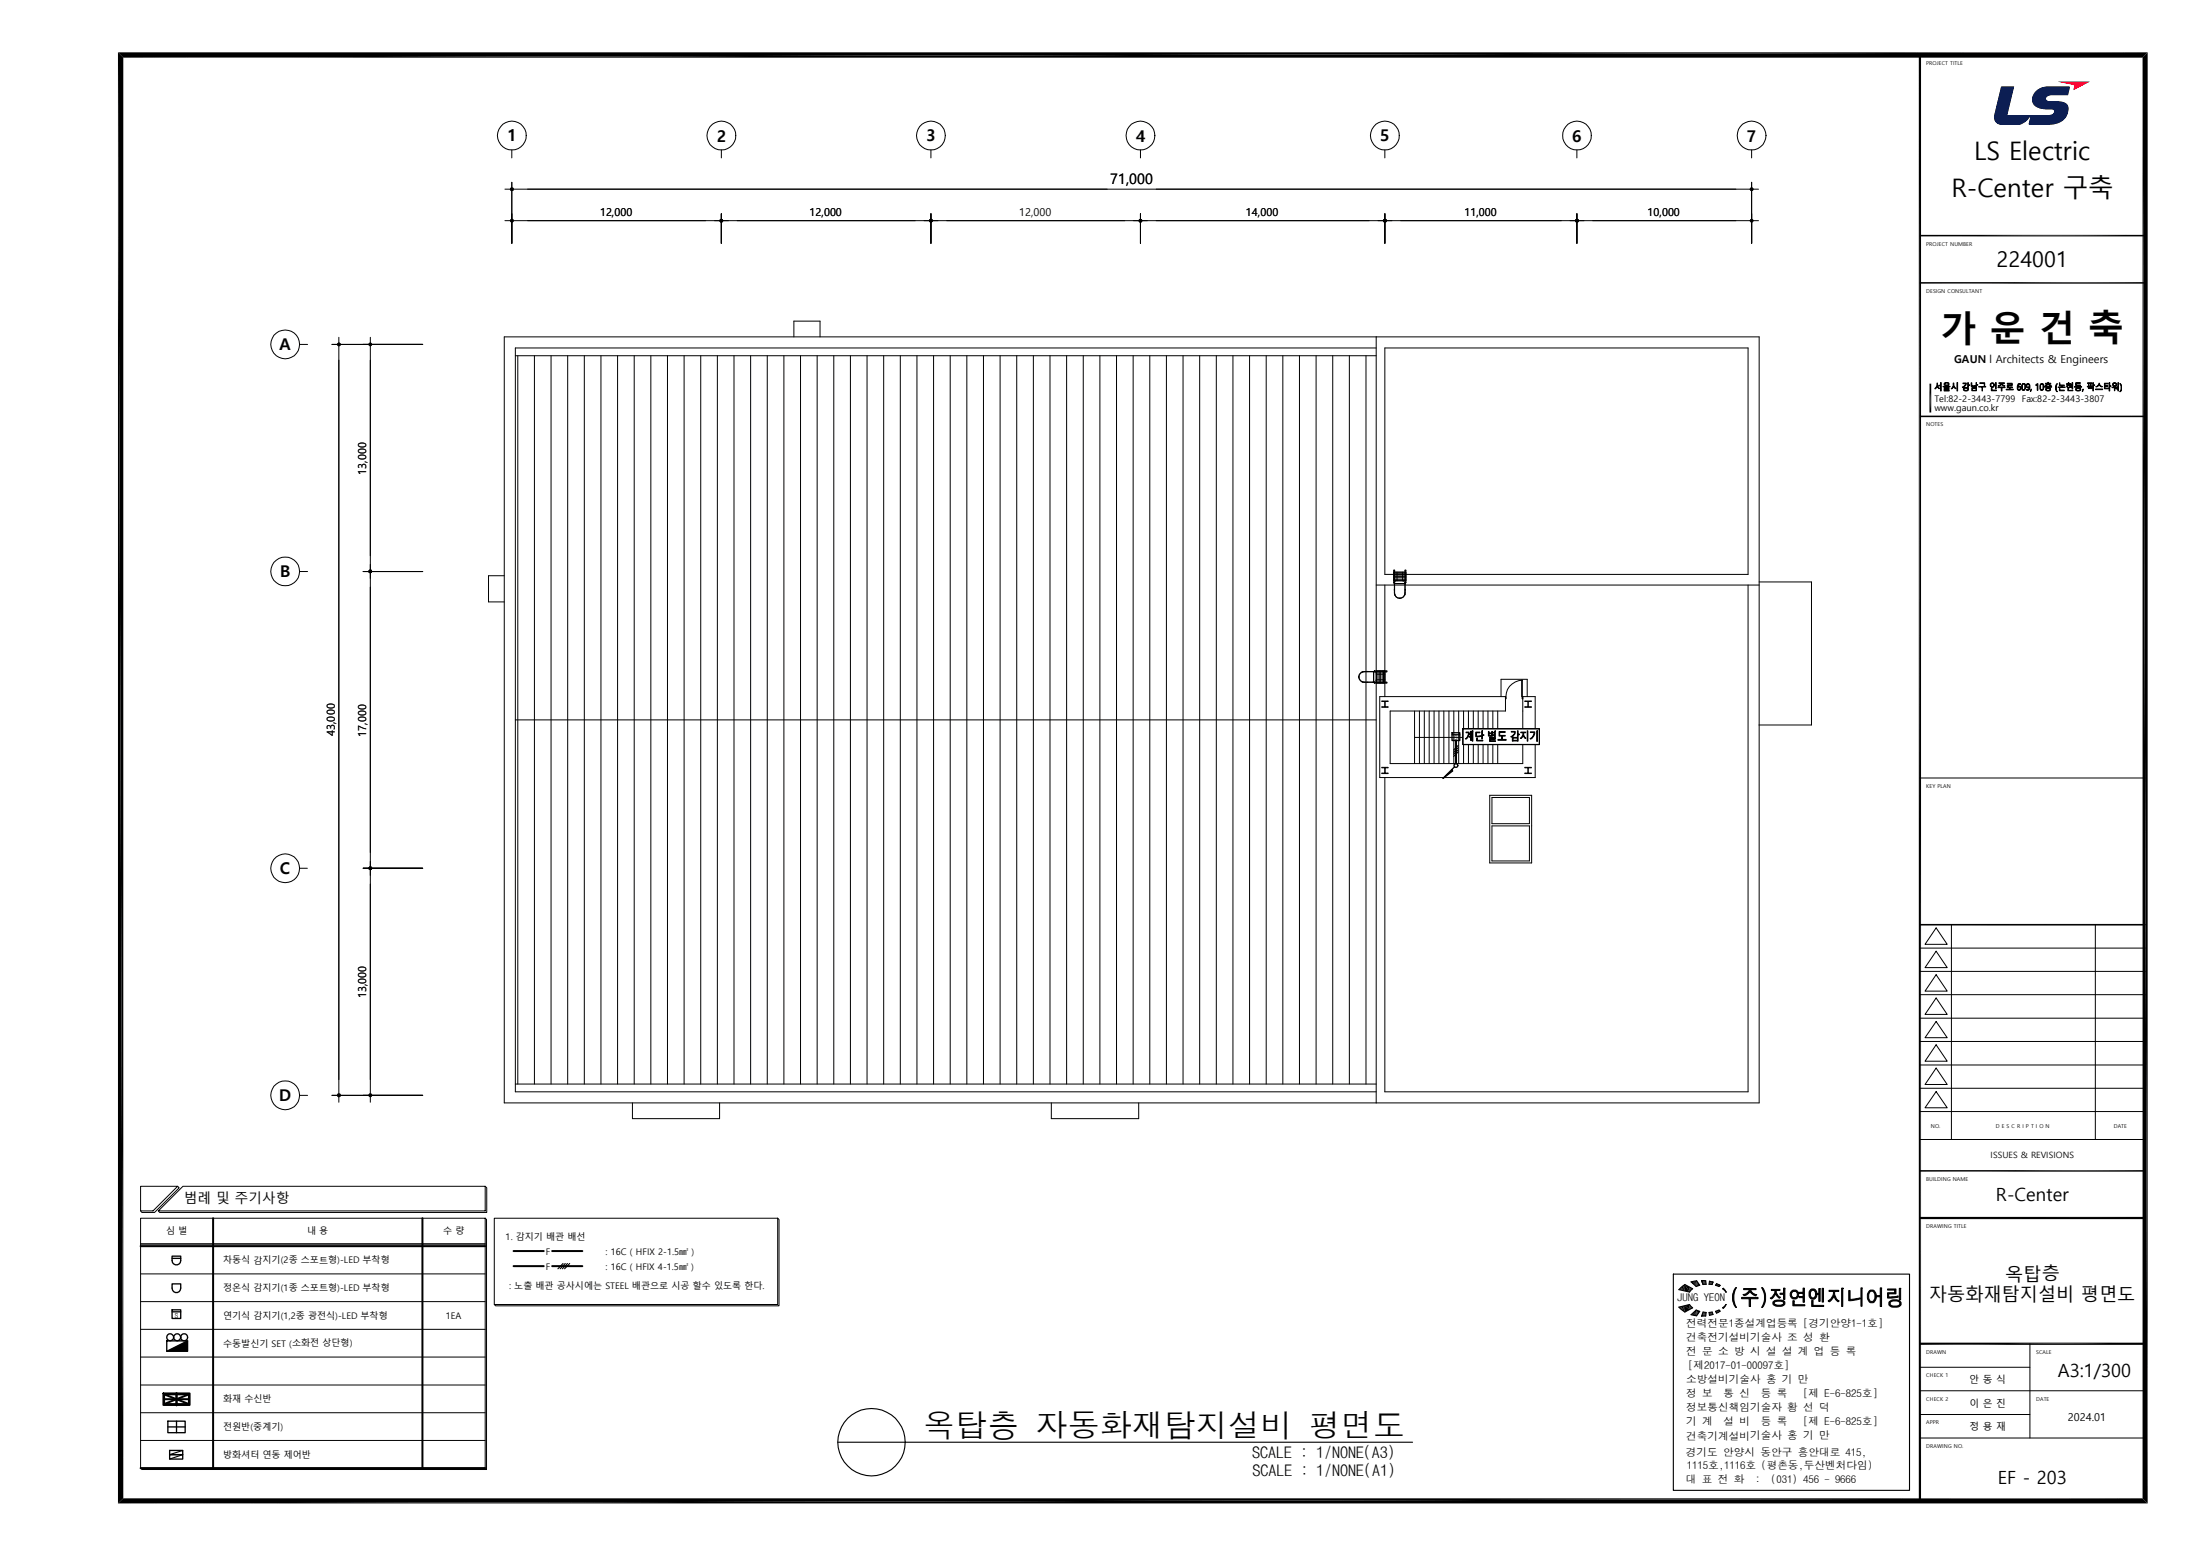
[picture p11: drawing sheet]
<svg xmlns="http://www.w3.org/2000/svg" width="420mm" height="297mm" viewBox="0 0 420 297" stroke-linecap="round" stroke-linejoin="round" font-family="sans-serif">
<path d="M22.5 10h387.5l-386.5 1zM23.5 11l386.5-1-1 1zM410 10v277l-1-276zM409 11l1 276-1-1zM22.5 10l1 276-1 1zM22.5 10l1 1v275zM22.5 287l386.5-1 1 1zM22.5 287l1-1h385.5z" fill="#000"/>
<g fill="none" stroke="#000" stroke-width=".19">
<path d="M366.5 148.5h43M366.5 176.5h43M369.6 177.1l2.1 3.2h-4.2zM372.5 176.5v41M400 176.5v41M366.5 189.9h43M366.5 194.4h43M366.5 198.8h43M366.5 185.4h43M366.5 181h43M369.6 195l2.1 3.1h-4.2zM369.6 199.4l2.1 3.2h-4.2z"/>
<path d="M369.6 190.5l2.1 3.1h-4.2zM369.6 186.1l2.1 3.1h-4.2zM369.6 181.6l2.1 3.1h-4.2zM366.5 203.3h43M366.5 207.7h43M366.5 217.5h43M366.5 212.2h43M369.6 203.9l2.1 3.1h-4.2zM369.6 208.4l2.1 3.1h-4.2zM366.5 232.5h43M387.5 256.5v18M366.5 261h21"/>
<path d="M366.5 270h21M366.5 265.5h43M366.5 274.5h43"/>
</g>
<path d="M368.5 73.2v5.5M366.5 232.5h43" fill="none" stroke="#000" stroke-width=".34"/>
<path d="M366.5 10.5v276M366.5 232.5h43M366.5 256.5h43" fill="none" stroke="#000" stroke-width=".42"/>
<path d="M366.5 45h43M366.5 54h43M366.5 79.5h43M366.5 176.5h43M366.5 223.5h43" fill="none" stroke="#000" stroke-width=".3"/>
<g fill="#000" stroke="#000" stroke-width=".19">
<path d="M378 73.1h.9v.7l.2 .1h-.6v.7l-.1-.7-.7-.1h1.1v-.6h-.8zM383.2 73.2h.9v.4h-.8v.3h.9v.1h-.5v.3h.6v.1h-1.3v-.1h.6v-.3h-.4v-.5h.8v-.2h-.8zM387.7 74.3l-.1 .4zM388.7 73.4l.3-.2v1.3h-.1v-1.1l-.2 .2zM392.7 73.2l-.1 .5 .1 1.1a1.27 1.27 0 0 1 0-1.6zM397.6 74.3l-.1 .4zM404.7 73.2a1.04 1.04 0 0 1 .1 1.6h-.1l.2-.5v-.6z"/>
<path d="M370.5 73h.1v1.6h-.1v-.9h-.4v-.2h.4zM369.8 73.1l.2 .8 .3 .2-.2 .1-.3-.5-.4 .6v-.1l.4-.7z"/>
<path d="M370.9 73.7h1.4l-.6 .1v.2h.4v.4h-.8v.1h.8v.1h-1v-.3h.9v-.2h-.9v-.1h.5v-.2zM371.2 73.2l.1-.1a.45 .45 0 0 1 .5-.1 .45 .45 0 0 1 .3 .4l-.2 .2a.49 .49 0 0 1-.8-.4zM371.3 73.2a.38 .38 0 0 0 .3 .3 .38 .38 0 0 0 .4-.3l-.3-.1z"/>
<path d="M372.9 73.1h.1v.4l.3 .7-.3-.5-.3 .5h-.2l.4-.5zM373.6 73h.1v1.6h-.1z"/>
<path d="M374.9 74.1a.46 .46 0 0 1 .6-.1 .46 .46 0 0 1 .3 .5 .48 .48 0 0 1-.6 .2 .48 .48 0 0 1-.3-.6zM375 74.2a.28 .28 0 0 0 .1 .3 .28 .28 0 0 0 .3 0h.1a.29 .29 0 0 0 .1-.4 .29 .29 0 0 0-.5 0zM374.7 73.1h.7v.2l-.7 .7-.1-.1 .4-.3 .2-.4h-.5zM375.7 73l.1 .4h.2v.2h-.2v.4z"/>
<path d="M376.4 74h.9v.6h-.9zM376.6 74.1v.4h.6v-.4zM376.3 73.1h.1v.6h.7h-.8zM377.2 73l.1 .4h.3v.1h-.3v.4z"/>
<path d="M380 73.3a.4 .4 0 0 1 .4-.2 .4 .4 0 0 1 .3 .3h.3v-.4h.1v1.2h-.1v-.6h-.3a.42 .42 0 0 1-.5 .3 .42 .42 0 0 1-.2-.6zM380.1 73.5a.29 .29 0 0 0 .5 0 .29 .29 0 0 0-.5 0zM380.2 74h.1v.5h.8v.1h-.9z"/>
<path d="M381.6 73.1h1.1v.1h-.5v.2l.5 .2v.1l-.4-.2a.37 .37 0 0 0-.6 .2l-.2-.1 .2-.1 .4-.3h-.5zM381.4 73.9h1.4v.1h-.6v.6h-.1v-.6h-.7z"/>
<path d="M385.3 73.3l.4-.1v.2a.35 .35 0 0 0-.4 0 .35 .35 0 0 0-.1 .5 .37 .37 0 0 1 .6 0 .37 .37 0 0 1-.1 .6 .39 .39 0 0 1-.5-.1 .39 .39 0 0 1-.1-.4zM385.3 73.9a.27 .27 0 0 0 0 .4 .27 .27 0 0 0 .4 0 .27 .27 0 0 0-.1-.4z"/>
<path d="M386.1 73.3l.4-.1 .2 .7a.39 .39 0 0 1-.1 .5 .39 .39 0 0 1-.6-.1v-.8zM386.1 73.3v1.1h.4v-.9v-.2z"/>
<path d="M386.9 73.3a.4 .4 0 0 1 .5 0 .4 .4 0 0 1 .1 .5 .49 .49 0 0 1 0 .6 .49 .49 0 0 1-.6 .1v-.2a.36 .36 0 0 0 .4 0 .36 .36 0 0 0 .1-.4 .38 .38 0 0 1-.6 0 .38 .38 0 0 1 .1-.6zM386.9 73.6a.3 .3 0 0 0 .6 0 .3 .3 0 0 0-.6 0z"/>
<path d="M389.6 73.3l.4-.1 .1 .7a.41 .41 0 0 1-.3 .6 .41 .41 0 0 1-.4-.6zM389.6 73.3v.9v.2h.3l.1-.9-.1-.2z"/>
<path d="M390.5 74.2l.2-.2a.47 .47 0 0 1 .8 .4 .5 .5 0 0 1-.6 .3 .5 .5 0 0 1-.4-.5zM390.7 74.2a.34 .34 0 0 0 .3 .3 .34 .34 0 0 0 .3-.3zM390.5 73.2h.4v-.2l.1 .2h.5v.1h-.4l.5 .2-.1 .2-.2-.1a.35 .35 0 0 0-.3-.2 .35 .35 0 0 0-.3 .2l-.3 .1v-.2l.5-.2h-.4zM390.3 73.8h1.4v.1h-1.4z"/>
<path d="M393.1 73.1l.1 .4h.9v.1h-.4v.3l.6 .1h-1.4l.6-.1v-.3h-.4zM393.1 74.1l.1 .4h.9v.1h-1z"/>
<path d="M394.6 73.7a.34 .34 0 0 1 .6 0 .34 .34 0 0 1-.6 0zM394.7 73.8a.25 .25 0 0 0 .5 0 .25 .25 0 0 0-.5 0zM395.6 73h.1v1.3h-.1v-.3h-.2v-.2h.2v-.2h-.2v-.1h.2zM394.8 74.2h.1v.3l.8 .1h-.9zM394.5 73.2h.3v-.2h.2v.2h.4v.2h-.9z"/>
<path d="M396.3 74.2l.1-.1a.46 .46 0 0 1 .5-.1 .46 .46 0 0 1 .3 .5h-.1a.47 .47 0 0 1-.6 .2 .47 .47 0 0 1-.2-.5zM396.4 74.2a.36 .36 0 0 0 .3 .3 .36 .36 0 0 0 .4-.2l-.3-.2zM396.2 73.1h1l-.8 .1v.3h.8l-.4 .1v.2h.6v.1h-1.4v-.1h.7v-.2h-.5z"/>
<path d="M398.7 73.3l.1 .4h.3v-.4h.1v.4h.2v.1l-.9 .1v-.2h.2zM398.7 74h.9v.6l-.1-.4h-.8zM399.5 73l.1 .4h.3v.2h-.3v.4zM398.5 73.1h.8v.1h-.8z"/>
<path d="M400.7 73.2h.1l.3 .5 .3 .1-.1 .1-.6-.5-.3 .4h-.3l.5-.4zM400.1 74.3h1.3v.1h-1.3z"/>
<path d="M401.7 73.2h.7v.1h-.6v.3h.6v.1h-.6v.4l.7 .1h-.8zM402.6 73h.2v.7h.2h-.2v.9h-.2z"/>
<path d="M403.3 73.4a.4 .4 0 0 1 .8 0 .4 .4 0 0 1-.8 0zM403.4 73.4a.26 .26 0 0 0 .5 0 .26 .26 0 0 0-.5 0zM404.3 73l.1 1.6-.1-.3h-.4v-.2h.4zM403.2 73.9h1v.1h-.5l-.1 .6v-.6z"/>
</g>
<path d="M382.1 16.5h2.4l-1.3 5.5h7.7a.85 .85 0 0 0 .9-.1 .85 .85 0 0 0 .3-.9l-.5-.1a3.6 3.6 0 0 1-3.4-1 2.5 2.5 0 0 1 2.5-3.4h4.2a.28 .28 0 0 1 .3 .2 .28 .28 0 0 1-.1 .3l-.3 1.2h-3.1a.97 .97 0 0 0-1.1 .6l.1 .3 .4 .2h1.6a2.1 2.1 0 0 1 2.1 .9 3.1 3.1 0 0 1-3.5 3.6h-3.9l-.1-.3 .3-1.4a3.3 3.3 0 0 1-2.3 1.7h-3.1a1.44 1.44 0 0 1-1.5-1.9z" fill="#037"/>
<path d="M392.9 15.6h6l-3.1 1.6 .2-.6-.1-.3z" fill="#e5003e"/>
<path d="M382 16.6l2.1-.1a.24 .24 0 0 1 .4 0 .24 .24 0 0 1-.1 .3l-1.2 4.9a.21 .21 0 0 0 .1 .3 .21 .21 0 0 0 .3 0l7.8-.1a.54 .54 0 0 0 .7-.4 .54 .54 0 0 0-.6-.6l-1.9-.2-1.2-.5-.5-.9v-.6l.4-.9 1-.9 1-.3 4.4-.1a.36 .36 0 0 1 .4 .2 .36 .36 0 0 1 0 .4l-.3 .8a.4 .4 0 0 1-.6 .3h-2.7l-.6 .1a.54 .54 0 0 0-.3 .7 .54 .54 0 0 0 .7 .3l2.3 .1 .8 .3 .3 .3 .2 .5-.1 .8-.5 1.3-.8 .6-1.2 .5-1.1 .1h-3.5a.34 .34 0 0 1-.4-.1 .34 .34 0 0 1 .1-.5l.2-1.1-.4 .7-.6 .5-1.2 .5h-3.4l-.7-.2-.4-.4-.2-.4v-.9z" fill="#0a1e5a"/>
<path d="M392.9 15.6h6l-3.1 1.6 .1-.5a.31 .31 0 0 0 .1-.4 .31 .31 0 0 0-.4-.1z" fill="#fa002d"/>
<g fill="none" stroke="#000" stroke-width=".19">
<path d="M96.4 36.1h239.3M97.7 28.6v1.5M97.7 34.8v11.6M137.7 28.6v1.5M177.7 28.6v1.5M217.7 28.6v1.5M264.4 28.6v1.5M301 28.6v1.5M334.4 28.6v1.5M334.4 34.8v11.6M96.4 42.1h239.3M137.7 40.8v5.6"/>
<path d="M177.7 40.8v5.6M217.7 40.8v5.6M264.4 40.8v5.6M301 40.8v5.6M57.2 65.7h1.5M63.4 65.7h17.3M64.7 64.4v146M70.7 64.4v146M96.3 64.3h239.5v146.2h-239.5zM98.4 67.9h164.3M98.8 67.9v139M102 67.9v139"/>
<path d="M105.2 67.9v139M108.4 67.9v139M111.5 67.9v139M114.7 67.9v139M117.9 67.9v139M121.1 67.9v139M124.2 67.9v139M127.4 67.9v139M130.6 67.9v139M133.8 67.9v139M136.9 67.9v139M140.1 67.9v139"/>
<path d="M143.3 67.9v139M146.5 67.9v139M149.6 67.9v139M151.6 64.3v-3h4.9v3M152.8 67.9v139M156 67.9v139M159.2 67.9v139M162.3 67.9v139M165.5 67.9v139M168.7 67.9v139M171.9 67.9v139M175 67.9v139"/>
<path d="M178.2 67.9v139M181.4 67.9v139M184.6 67.9v139M187.7 67.9v139M190.9 67.9v139M194.1 67.9v139M197.3 67.9v139M200.4 67.9v139M203.6 67.9v139M206.8 67.9v139M210 67.9v139M213.1 67.9v139"/>
<path d="M216.3 67.9v139M219.5 67.9v139M222.7 67.9v139M225.8 67.9v139M229 67.9v139M232.2 67.9v139M235.4 67.9v139M238.5 67.9v139M241.7 67.9v139M244.9 67.9v139M248.1 67.9v139M251.2 67.9v139"/>
<path d="M254.4 67.9v139M257.6 67.9v139M260.8 67.9v139M262.7 64.3v146.2M262.7 66.4h-164.3v142h164.3M264.4 66.4h69.3v43.2h-69.3zM57.2 109.1h1.5M69.3 109.1h11.4M96.3 109.9h-3v5h3M262.7 111.7h73.1M264.4 111.7v21.3M266 111.2h.2v.3v-.2z"/>
<path d="M266.1 109.2h2.3v1.7h-2.3zM266.1 108.8h.1v2.4h-.1zM266.1 110.8h2.3M266.1 110.6h2.3M266.1 110.3h2.3M266.1 110h2.3M266.1 109.8h2.3M266.1 109.5h2.3M266.1 109.2h2.3M266.2 113.2a1.02 1.02 0 0 0 1 1 1.02 1.02 0 0 0 1-1M266.2 111.3v1.9M266.2 111.3h.1"/>
<path d="M266.2 113.2a1 1 0 0 0 1 1 1 1 0 0 0 1-1M266.2 113.4l.1 .1M266.2 111.4h2M266.2 110.9h.2M266.7 109.2v1.7M267.2 114.2h.1M267.8 109.2v1.7M267.8 110.9h.2M268.2 111.2h.2l-.1 .1v.2zM268.2 111.2h.2v-2.4h-.2v4.4M268.2 113.4v.1M268.2 112.5v.1"/>
<path d="M268.3 108.8v2.4M333.7 111.7v96.7h-69.3v-60M335.8 111.1h10v27.3h-10M98.4 137.4h164.3M259.4 129.2v.1M260.1 130.1l.1 .1M260.2 128.2h-.1M260.2 130.2h.1M260.4 130.2h4.4v.2h-2.4v-.2M261 130.2h.1M261 128.1v.1M261.1 128.1v.1"/>
<path d="M262 128.2h.4v-.2v.2zM262 130.2h.4v.2v-.1zM262.2 128.2v2M262.3 128.2v2M262.3 128.2h-1.9a1.02 1.02 0 0 0-1 1 1.02 1.02 0 0 0 1 1M262.3 130.2h.1M262.4 128.2v-.1h2.4v.1h-4.4a1 1 0 0 0-1 1 1 1 0 0 0 1 1M262.4 130.3h2.4M262.7 128.1h1.7v2.3h-1.7zM262.7 129.8h1.7M262.7 128.7h1.7M262.8 128.1v2.3"/>
<path d="M263.1 128.1v2.3M263.3 128.1v2.3M263.4 133h24v2.7h-22v10.1h25.3v-12.8h2.4v15.4h-29.7zM263.6 128.1v2.3M263.8 133.8h1.2l-.6 .1v1l.6 .1h-1.2l.6-.1v-1zM263.9 128.1v2.3M264.1 128.1v2.3M270 135.7v10.1M271 135.7v10.1M271.9 135.7v10.1M272.8 135.7v10.1M273.8 135.7v10.1"/>
<path d="M274.7 135.7v10.1M275.6 135.7v10.1M276.6 135.7v10.1M277.5 135.7v10.1M278.5 135.7v10.1M279.4 135.7v10.1M280.3 135.7v10.1M281.3 135.7v10.1M282.2 135.7v10.1M283.1 135.7v10.1M284.1 135.7v10.1M285 135.7v10.1"/>
<path d="M285.9 135.7v10.1M286.6 133v-3.3h4.9v3.3M287.4 133l.1 .4h-.1zM290.5 129.8h.1v3.2h-.1zM290.6 133l.1 .4h-.1zM290.6 129.8a3.2 3.2 0 0 0-3.1 3.2M291.1 134.9l1.2 .1zM291.1 133.8l1.2 .1zM291.7 133.9v1M263.8 146.5h1.2l-.6 .1v1l.6 .1h-1.2l.6-.2v-.9zM270 140.8h15.9M284.4 151.8h8v12.9h-8z"/>
<path d="M284.8 152.2h7.2v5h-7.2zM284.8 157.6h7.2v6.7h-7.2zM291.1 147.6l1.2 .1zM291.1 146.5l1.2 .1zM291.7 146.6v.9M57.2 165.7h1.5M69.3 165.7h11.4M57.2 209.1h1.5M63.4 209.1h17.3M98.4 206.9h164.3M120.7 210.5v3h16.7v-3M200.7 210.5v3h16.7v-3"/>
<path d="M26.8 232.5h65.8v47.7h-65.8zM26.8 226.4h7.1l-4.7 4.7h-2.4zM26.8 237.4h65.8M26.8 237.9h65.8M30.2 231.1l4.7-4.7h57.7v4.7zM33.9 226.4l.3 .3-4.7 4.7h-2.4l-.3-.3M92.6 226.4l.3 .3v4.7h-62.4l-.3-.3M92.6 232.5l.3 .3v47.7h-65.8l-.3-.3h65.8M94.4 232.5h54.1v16.5h-54.1zM148.5 232.5l.2 .3v16.5h-54.1l-.2-.3M26.8 259h65.8M26.8 253.7h65.8"/>
<path d="M26.8 248.5h65.8M26.8 243.2h65.8M323.1 244.6v.3M324.8 244.4l.3 .8M26.8 264.4h65.8M26.8 269.7h65.8M26.8 275h65.8"/>
<circle cx="97.7" cy="25.9" r="2.74"/>
<circle cx="137.7" cy="25.9" r="2.74"/>
<circle cx="177.7" cy="25.9" r="2.74"/>
<circle cx="217.7" cy="25.9" r="2.75"/>
<circle cx="264.4" cy="25.9" r="2.74"/>
<circle cx="301" cy="25.9" r="2.74"/>
<circle cx="334.4" cy="25.9" r="2.75"/>
<circle cx="54.4" cy="65.7" r="2.75"/>
<circle cx="54.5" cy="109.1" r="2.74"/>
<circle cx="54.5" cy="165.7" r="2.74"/>
<circle cx="54.4" cy="209.1" r="2.75"/>
</g>
<g fill="#000">
<path d="M97.3 36.1h.4l-.2 .3zM97.5 35.9l.2 .2h-.4zM97.7 36.1v.4l-.2-.1zM97.5 35.9l.2-.1v.3zM97.7 36.1l.3 .3-.3 .1zM97.7 35.8l.3 .1-.3 .2zM97.7 36.1h.4l-.1 .3zM97.7 36.1l.3-.2 .1 .2zM334 36.1h.4l-.3 .3zM334.4 36.1v.4l-.3-.1zM334.1 35.9l.3 .2h-.4zM334.4 36.1l.2 .3-.2 .1z"/>
<path d="M334.1 35.9l.3-.1v.3zM334.4 36.1h.4l-.2 .3zM334.4 35.8l.2 .1-.2 .2zM334.4 36.1l.2-.2 .2 .2zM97.3 42.1h.4l-.2 .3zM97.5 41.9l.2 .2h-.4zM97.5 42.4l.2-.3v.4zM97.5 41.9l.2-.2v.4zM97.7 42.1l.3 .3-.3 .1zM97.7 41.7l.3 .2-.3 .2zM97.7 42.1h.4l-.1 .3zM97.7 42.1l.3-.2 .1 .2z"/>
<path d="M137.3 42.1h.4l-.2 .3zM137.7 42.1v.4l-.2-.1zM137.5 41.9l.2 .2h-.4zM137.7 42.1l.3 .3-.3 .1zM137.5 41.9l.2-.2v.4zM137.7 42.1h.4l-.1 .3zM137.7 41.7l.3 .2-.3 .2zM137.7 42.1l.3-.2 .1 .2zM177.3 42.1h.4l-.2 .3zM177.5 42.4l.2-.3v.4zM177.5 41.9l.2 .2h-.4zM177.7 42.1l.3 .3-.3 .1z"/>
<path d="M177.5 41.9l.2-.2v.4zM177.7 42.1h.4l-.1 .3zM177.7 41.7l.3 .2-.3 .2zM177.7 42.1l.3-.2 .1 .2zM217.3 42.1h.4l-.2 .3zM217.5 42.4l.2-.3v.4zM217.5 41.9l.2 .2h-.4zM217.7 42.1l.3 .3-.3 .1zM217.5 41.9l.2-.2v.4zM217.7 42.1h.4l-.1 .3zM217.7 41.7l.3 .2-.3 .2zM217.7 42.1l.3-.2 .1 .2z"/>
<path d="M264 42.1h.4l-.3 .3zM264.1 42.4l.3-.3v.4zM264.1 41.9l.3 .2h-.4zM264.4 42.1l.3 .3-.3 .1zM264.1 41.9l.3-.2v.4zM264.4 42.1h.4l-.1 .3zM264.4 41.7l.3 .2-.3 .2zM264.4 42.1l.3-.2 .1 .2zM300.7 42.1h.3l-.2 .3zM300.8 42.4l.2-.3v.4zM300.8 41.9l.2 .2h-.3zM301 42.1l.3 .3-.3 .1z"/>
<path d="M300.8 41.9l.2-.2v.4zM301 42.1h.4l-.1 .3zM301 41.7l.3 .2-.3 .2zM301 42.1l.3-.2 .1 .2zM334 42.1h.4l-.3 .3zM334.4 42.1v.4l-.3-.1zM334.1 41.9l.3 .2h-.4zM334.4 42.1l.2 .3-.2 .1zM334.1 41.9l.3-.2v.4zM334.4 42.1h.4l-.2 .3zM334.4 41.7l.2 .2-.2 .2zM334.4 42.1l.2-.2 .2 .2z"/>
<path d="M64.3 65.7h.4l-.3 .3zM64.4 65.5l.3 .2h-.4zM64.7 65.7v.4l-.3-.1zM64.7 65.7l.3 .3-.3 .1zM64.4 65.5l.3-.1v.3zM64.7 65.7h.4l-.1 .3zM64.7 65.4l.3 .1-.3 .2zM64.7 65.7l.3-.2 .1 .2zM70.3 65.7h.4l-.3 .3zM70.4 65.5l.3 .2h-.4zM70.4 66l.3-.3v.4zM70.7 65.7l.3 .3-.3 .1z"/>
<path d="M70.4 65.5l.3-.1v.3zM70.7 65.7h.4l-.1 .3zM70.7 65.4l.3 .1-.3 .2zM70.7 65.7l.3-.2 .1 .2zM70.3 109.1h.4l-.3 .2zM70.4 108.8l.3 .3h-.4zM70.4 109.3l.3-.2v.3zM70.7 109.1l.3 .2-.3 .1zM70.4 108.8l.3-.1v.4zM70.7 109.1h.4l-.1 .2zM70.7 108.7l.3 .1-.3 .3zM71 108.8l.1 .3h-.4z"/>
<path d="M70.3 165.7h.4l-.3 .3zM70.4 165.5l.3 .2h-.4zM70.4 166l.3-.3v.4zM70.7 165.7l.3 .3-.3 .1zM70.4 165.5l.3-.1v.3zM70.7 165.7h.4l-.1 .3zM70.7 165.4l.3 .1-.3 .2zM70.7 165.7l.3-.2 .1 .2zM64.3 209.1h.4l-.3 .2zM64.4 208.8l.3 .3h-.4zM64.7 209.1v.4l-.3-.2zM64.4 208.8l.3-.1v.4z"/>
<path d="M64.7 209.1l.3 .2-.3 .2zM64.7 209.1h.4l-.1 .2zM64.7 208.7l.3 .1-.3 .3zM64.7 209.1l.3-.3 .1 .3zM70.3 209.1h.4l-.3 .2zM70.4 208.8l.3 .3h-.4zM70.7 209.1v.4l-.3-.2zM70.4 208.8l.3-.1v.4zM70.7 209.1l.3 .2-.3 .2zM70.7 209.1h.4l-.1 .2zM70.7 208.7l.3 .1-.3 .3zM71 208.8l.1 .3h-.4z"/>
<path d="M31.8 257.9l4-2v2zM320.8 245.9v.3h-.3zM320.8 245.9l.2 .4-.2-.1zM320.5 249.5l.3-.1v.4zM320.8 249.4l.2 .6-.2-.2zM320.8 245.9l.2-.2v.6zM321 245.7l.3 .6h-.3zM320.8 249.4h.2v.6zM321 249.4l.3 .8-.3-.2zM321 245.7l.3-.3v.9zM321.3 245.4l.3 1-.3-.1zM321 249.4l.3-.1v.9z"/>
<path d="M321.3 249.3l.3 1.1-.3-.2zM321.3 245.4l.3-.2v1.2zM321.6 245.2l.9 1.4-.9-.2zM321.3 249.3l.3-.1v1.2zM321.6 249.2l.9 .8-.9 .4zM321.6 245.2l.9 .5v.9zM322.5 245.7l.2 .7-.2 .2zM321.6 249.2l.9-.2v1zM322.5 249l.2 .9-.2 .1zM322.5 245.7h.2v.7zM322.7 245.7l.1 .6-.1 .1zM322.5 249l.2 .3v.6z"/>
<path d="M322.7 249.3l.1 .5-.1 .1zM322.7 245.7l.1 .1v.5zM322.8 245.8v.5zM322.7 249.3l.1 .5zM322.8 249.4v.4zM322.8 245.8l.1 .4zM322.9 245.9l.2 .1-.2 .2zM322.9 244.7l.2 .2zM322.8 249.4l.1 .4zM322.9 250.9l.2 .1zM322.9 249.5l.2 .1-.2 .2zM322.9 244.7l.2-.1v.3z"/>
<path d="M323.1 244.6l.1 .4zM322.9 250.9l.2-.2v.3zM323.1 250.7l.1 .3zM323.2 244.6v.4zM323.2 244.6l.4 .7-.4-.3zM323.2 250.7v.3zM323.2 250.7l.4 .4-.4-.1zM323.2 244.6h.4v.7zM323.6 244.6l.2 1-.2-.3zM323.2 250.7l.4-.4v.8zM323.6 250.3l.2 .9-.2-.1zM323.6 244.6l.2-.1v1.1z"/>
<path d="M323.8 244.5v1.1zM323.8 250.1v1.1l-.2-.9zM323.8 250.1l.1 1.1zM323.8 244.5l.1 1zM323.9 244.5l.2 .9-.2 .1zM323.9 250.1l.2 .7-.2 .4zM323.9 244.5l.2 .3v.6zM324.1 244.8l.4 .5-.4 .1zM323.9 250.1l.2 .1v.6zM324.1 250.2l.4 .1-.4 .5zM324.8 244.4h.3v.8zM325.1 244.4l.1 .8h-.1z"/>
<path d="M325.1 250.4v.8h-.3zM325.1 250.4l.1 .8h-.1zM325.1 244.4h.1v.8zM325.2 244.4l.2 .8h-.2zM325.1 250.4l.1 .1v.7zM325.2 250.5l.2 .7h-.2zM325.2 244.4h.2v.8zM325.4 244.4l.2 .8h-.2zM325.2 250.5h.2v.7zM325.4 250.5l.2 .7h-.2zM325.4 244.4l.2 .1v.7zM325.6 244.5l.1 .7z"/>
<path d="M325.4 250.5h.2v.7zM325.6 250.5v.7zM326.3 244.6v.6zM326.3 244.6l.3 .6h-.3zM326.3 250.5v.6zM326.3 250.5l.3 .5-.3 .1zM326.3 244.6h.3v.6zM326.6 244.6l.1 .6h-.1zM326.3 250.5h.3v.5zM326.6 250.5l.1 .5h-.1zM326.6 244.6h.1v.6zM326.7 244.6l.2 .6h-.2z"/>
<path d="M326.6 250.5h.1v.5zM326.7 250.5l.2 .5h-.2zM326.7 244.6l.2 .1v.5zM326.9 244.7h.1l-.1 .5zM326.7 250.5l.2-.1v.6zM326.9 250.4l.1 .5-.1 .1zM327.7 245v.4l-.2-.1zM327.7 245l.1 .4h-.1zM327.5 250.3l.2-.1v.5zM327.7 250.2l.1 .4-.1 .1zM327.7 245l.1 .1v.3zM327.8 245.1l.3 .4-.3-.1z"/>
<path d="M327.7 250.2h.1v.4zM327.8 250.2l.3 .3-.3 .1zM327.8 245.1l.3 .1v.3zM328.1 245.2l.1 .4zM327.8 250.2l.3-.1v.4zM328.1 250.1v.4zM328.2 245.2l.2 .2-.2 .2zM328.1 250.1l.1 .3zM328.2 250.1l.2 .2-.2 .1zM328.8 246l.2-.1v.2zM329 245.9l.1 .3zM328.8 249.6l.2-.1v.2z"/>
<path d="M329 249.5v.2zM329.1 246l.1 .3zM329 249.5l.1 .1zM329.1 249.5h.1l-.1 .1zM329.2 246.1l.1 .3zM329.2 249.3v.2h-.1zM329.2 249.3v.2zM329.3 246.3l.1 .2zM329.2 249.3h.1zM329.3 249.3v.1zM329.4 246.4l.1 .2zM329.4 249.1l-.1 .2z"/>
<path d="M329.4 249.1v.2zM329.5 249l-.1 .1zM329.5 249v.1z"/>
</g>
<g fill="none" stroke="#000" stroke-width=".21">
<path d="M279.3 139.1h14.6v3h-14.6zM278.4 143.1l-.9 .9M278.4 142.3l-.9 .9M278.4 142.7l-.9 .9M278.4 143.5l-.9 .9M107.5 241.2l-1 1M107.9 241.2l-1 1M108.3 241.2l-.9 1M108.8 241.2l-1 1M319.4 243.2h45.1v41.3h-45.1zM320.5 246.2l1.1-1 1.5 .8-.6 .6zM320.5 249.5l2-.5 .6 .6-1.5 .8z"/>
<path d="M322.8 251l1-.9 .7 .2-.6 .9zM322.8 244.7l1.1-.2 .6 .8-.7 .3zM324.8 244.4l.8 .1 .1 .7h-.6zM325.1 250.4l.6 .1-.1 .7h-.8zM326.3 250.5l.6-.1 .1 .5-.7 .2zM326.3 244.6l.7 .1-.1 .5h-.6zM327.5 250.3l.7-.2 .2 .2-.7 .4zM327.7 245l.7 .4-.2 .2-.7-.3zM328.8 249.6l.7-.6-.5 .7zM328.8 246l.2-.1 .5 .7zM329.5 249h.1M329.5 246.6h.1"/>
<path d="M34.9 276.9l-2.5 .8M34.9 277.7l-2.5 .8M159.9 275.3h109.8"/>
<circle cx="166.4" cy="275.3" r="6.4"/>
</g>
<g fill="none" stroke="#000" stroke-width=".38">
<path d="M278 141.4v4.4M26.8 237.9h65.8M40.7 232.5v47.7M80.6 232.5v47.7M98 238.8h5.8M105.4 238.8h5.8M98 241.7h5.8M105.4 241.7h5.8M31.2 266h5v2.2h-5zM31.3 266.1h4.8v1.9h-4.8zM31.3 266.1l4.8 1.9M31.3 267.1h4.8"/>
<path d="M33.7 265.9v2.4M36.1 266.1l-4.8 1.9M26.8 280.2h65.8"/>
</g>
<g fill="none" stroke="#000" stroke-width=".25">
<path d="M277.2 139.9h1.5v1.5h-1.5zM277.2 140.3h1.5M277.7 146.4l-2.2 2.2 1.8-1.4-.2-.3M32.9 239.8h1.6v.8a.83 .83 0 0 1-.8 .8 .83 .83 0 0 1-.8-.8zM31.8 255.9h4v2h-4zM32.9 245.1h1.6v.8a.83 .83 0 0 1-.8 .8 .83 .83 0 0 1-.8-.8zM32.9 250h1.6v1.7h-1.6zM32.9 240.2h1.6M32.9 250.4h1.6M35.8 255.9l-4 2M32 271.3h3.3v2.2h-3.3zM32 272.4h3.3"/>
<path d="M32.4 276.9h2.5v.8h-2.5zM32.4 277.7h2.5v.8h-2.5zM33.7 271.3v2.2"/>
<circle cx="277.9" cy="146.1" r=".37"/>
<circle cx="32.5" cy="255.3" r=".67"/>
<circle cx="33.8" cy="255.3" r=".67"/>
<circle cx="35.1" cy="255.3" r=".67"/>
</g>
<g fill="#000" stroke="#000" stroke-width=".19">
<path d="M323.1 244.6v.3zM326.9 244.7h.1zM328.2 245.2l.2 .2zM331.3 245.8h.2a3.7 3.7 0 0 0 0 3.8h-.2a3.3 3.3 0 0 1 0-3.8zM336.3 245.8a1.17 1.17 0 0 1 .7 1.2 3.1 3.1 0 0 1-.5 2.6h-.2a3.5 3.5 0 0 0 0-3.8z"/>
<path d="M332.9 246v.2h1a1.33 1.33 0 0 1-1.2 .9 .7 .7 0 0 0 1.1-.3l.3-.3 .6 .7 .5 .2 .2-.3a1.21 1.21 0 0 1-1.2-.9h1v-.2zM332.5 247.6v.3h1.4v1.5h.3v-1.5h1.4v-.3z"/>
<path d="M338.5 248.5a1.9 1.9 0 0 1 2.2 0v.2a.83 .83 0 0 1-1.1 .6h-.6a.62 .62 0 0 1-.5-.8zM338.8 248.5l-.1 .1a.88 .88 0 0 0 1.2 .5h.2a.34 .34 0 0 0 .4-.3 .34 .34 0 0 0-.4-.4h-.8zM338.2 246.1v.2h.6v.4l-.4 .8-.5 .3 .3 .1h.1l.7-1 .7 .9 .2-.2-.5-.3-.3-.7v-.3h.7v-.2zM340.5 245.9v.9h-.7v.3h.7v.9h.2l.1-2.1z"/>
<path d="M341.7 247.1a.85 .85 0 0 0 1.7 0 .85 .85 0 0 0-1.7 0zM342 247.1a.6 .6 0 0 1 1.2 0 .6 .6 0 0 1-1.2 0zM344.2 245.9v.8h-.7v.2h.7v.6h-.7v.2h.7v.9h.3v-2.7zM342.3 248.3v1h2.3v-.3h-2.1l.1-.7z"/>
<path d="M345.7 246.2a1.06 1.06 0 0 0 .4 1.8h.2a1.19 1.19 0 0 0 0-2zM345.8 246.4a.65 .65 0 0 1 .8 .2 .65 .65 0 0 1-.1 .8 .5 .5 0 0 1-.6 .3 .5 .5 0 0 1-.3-.7zM345.9 248.2v1.2h2.2v-.2h-2l.1-.9zM347.2 246v.9h-.5v.2h.5v1.3h.3v-2.4zM347.9 245.9v2.6h.2v-2.6z"/>
<path d="M349.2 246.3v.2h.8a2.09 2.09 0 0 1-1 1.8l.2 .2 .2-.1 .7-1 .3 .6 .3 .4 .2 .1 .2-.2a1.97 1.97 0 0 1-.8-1.8h.7v-.2zM351.6 245.9v3.5h.2l.1-3.5z"/>
<path d="M352.9 246.3v2l2.2-.4-.1-.2-1.8 .3v-1.7zM355.3 245.8v3.5h.2v-3.5z"/>
<path d="M356.9 246.4a1.61 1.61 0 0 0 .2 2.3 1.15 1.15 0 0 0 1.1-1.6l-.1-.3a.76 .76 0 0 0-1.2-.4zM357 246.6a.66 .66 0 0 1 .8 .1 .66 .66 0 0 1 .1 .7v.5a.58 .58 0 0 1-.7 .5 .58 .58 0 0 1-.5-.7l.1-.7zM358.9 245.8v1.5h-.7v.2h.7v1.9h.3v-3.5z"/>
<path d="M360.7 248.5l-.1 .1a.79 .79 0 0 0 .3 .8 .79 .79 0 0 0 .8 .1 .88 .88 0 0 0 1.2-.9 1.58 1.58 0 0 0-2.2-.1zM360.9 248.5a1.59 1.59 0 0 1 1.8 .2v.3a1.55 1.55 0 0 1-1.9 0zM360.3 246v.3h1.4v.5h-1.4v1l2.1-.2-.1-.2-1.7 .2v-.6h1.3v-1zM362.6 245.9v2.2h.2l.1-2.2z"/>
</g>
<path d="M279.3 139.1h14.6v3h-14.6z" fill="#fff"/>
<path d="M279.3 139.1h14.6v3h-14.6z" fill="none" stroke="#000" stroke-width=".21"/>
<g fill="#000" stroke="#000" stroke-width=".19">
<path d="M281.7 139.7v.9l1-.1v-.1l-.8 .1v-.6h.6v-.2zM282.9 139.5v1.6h.1v-.7h.3v-.1h-.3v-.8zM281.9 140.9v.5h1.2v-.1h-1.1l.1-.4z"/>
<path d="M284.1 139.6v.9h.8v-.9h-.1v.3h-.5v-.3zM284.3 140h.5v.4h-.5zM284.4 140.7v.1h1v.2h-1v.5h1.1v-.1h-1v-.3h1v-.4zM284.9 139.8v.1h.4v.4h-.4v.1h.4v.2h.2v-1.1h-.2v.3z"/>
<path d="M286.2 139.7v.8h1.2v-.1h-1.1v-.6h1.1v-.1zM286 141.1v.2h1.5v-.2h-.7l.1-.5h-.2v.5z"/>
<path d="M290.3 139.7v.2h.4v.2l-.2 .5-.3 .3h.2l.4-.6 .4 .7 .1-.1-.4-.6v-.4h.4v-.2zM291.5 139.5v2h.2v-2z"/>
<path d="M292.1 139.7v.1h.8l-.4 1-.4 .2 .1 .1 .6-.6 .2-.8zM293.4 139.5v2h.1v-2z"/>
<path d="M280.8 139.6v.5h-.3v.2h.3v.3h-.3v.1h.3v.7h.1v-1.8zM279.9 139.7v.2h.4l-.2 .8-.4 .3 .2 .1 .3-.3 .3-.8v-.3zM281.1 139.5v2h.1v-2z"/>
<path d="M288.7 140.8v.7h1.1v-.7zM288.8 140.9h.9v.4h-.9zM288.5 139.6v.1h.6v.4l-.7 .5 .1 .1 .4-.2 .4-.7v-.2zM289.7 139.5v1.1h.1v-.3h.3v-.2h-.3v-.6z"/>
</g>
<text font-size="6.9" x="370.4" y="65.2">가 운 건 축</text>
<text font-size="6.1" x="176.2" y="274.4">옥탑층 자동화재탐지설비 평면도</text>
<g font-size="4.9">
<text x="376.9" y="30.6">LS Electric</text>
<text x="372.5" y="37.6">R-Center 구축</text>
</g>
<text font-size="4.1" x="381.1" y="51">224001</text>
<g font-size="3.5">
<text x="381" y="229.2">R-Center</text>
<text x="382.8" y="244.4">옥탑층</text>
<text x="368.3" y="248.4">자동화재탐지설비 평면도</text>
<text x="392.9" y="262.8">A3:1/300</text>
<text x="381.4" y="283.3">EF - 203</text>
</g>
<g font-size="3.1">
<text x="96.8" y="27">1</text>
<text x="136.8" y="27">2</text>
<text x="176.8" y="27">3</text>
<text x="216.8" y="27">4</text>
<text x="263.5" y="27">5</text>
<text x="300.1" y="27">6</text>
<text x="333.5" y="27">7</text>
<text x="53.3" y="66.8">A</text>
<text x="53.5" y="110.2">B</text>
<text x="53.4" y="166.9">C</text>
<text x="53.3" y="210.2">D</text>
</g>
<g font-size="3">
<text x="239.1" y="278.4">SCALE : 1/NONE(A3)</text>
<text x="239.1" y="281.8">SCALE : 1/NONE(A1)</text>
</g>
<text font-size="2.8" x="211.9" y="35.1">71,000</text>
<text font-size="2.6" x="35.1" y="229.7">범례 및 주기사항</text>
<g font-size="2.1">
<text x="114.6" y="41.3">12,000</text>
<text x="154.6" y="41.3">12,000</text>
<text x="194.6" y="41.3">12,000</text>
<text x="237.9" y="41.3">14,000</text>
<text x="279.6" y="41.3">11,000</text>
<text x="314.5" y="41.3">10,000</text>
<text x="373" y="69.3">GAUN l Architects &amp; Engineers</text>
<text x="69.9" y="90.6" transform="rotate(-90 69.9 90.6)">13,000</text>
<text x="63.9" y="140.5" transform="rotate(-90 63.9 140.5)">43,000</text>
<text x="69.9" y="140.6" transform="rotate(-90 69.9 140.6)">17,000</text>
<text x="69.9" y="190.6" transform="rotate(-90 69.9 190.6)">13,000</text>
<text x="394.8" y="271.2">2024.01</text>
</g>
<g font-size="2">
<text x="320.2" y="248.3">JUNG YEON</text>
<text x="321.9" y="253.3">전력전문1종설계업등록 [경기안양1-1호]</text>
<text x="321.9" y="256">건축전기설비기술사 조 성 환</text>
<text x="321.9" y="263.9">소방설비기술사 홍 기 만</text>
<text x="321.9" y="258.7">전 문 소 방 시 설 설 계 업 등 록</text>
<text x="322.3" y="261.4">[제2017-01-00097호]</text>
<text x="321.9" y="269.4">정보통신책임기술자 황 선 덕</text>
<text x="321.9" y="266.7">정 보</text>
<text x="329" y="266.7">통 신</text>
<text x="336.1" y="266.6">등 록</text>
<text x="344.3" y="266.6">[제 E-6-825호]</text>
<text x="321.9" y="272.1">기 계</text>
<text x="321.9" y="274.8">건축기계설비기술사 홍 기 만</text>
<text x="329" y="272.1">설 비</text>
<text x="336.1" y="272">등 록</text>
<text x="344.3" y="272">[제 E-6-825호]</text>
<text x="321.9" y="278">경기도 안양시 동안구 흥안대로 415,</text>
<text x="322" y="280.4">1115호,1116호 (평촌동,두산벤처다임)</text>
<text x="321.9" y="283">대 표 전 화</text>
<text x="335.1" y="283">:</text>
<text x="338.1" y="283">(031) 456 - 9666</text>
</g>
<g font-size="1.9">
<text x="376" y="264">안 동 식</text>
<text x="376" y="268.5">이 은 진</text>
<text x="376" y="273">정 용 재</text>
</g>
<g font-size="1.7">
<text x="369.3" y="76.7">Tel:82-2-3443-7799 Fax:82-2-3443-3807</text>
<text x="369.3" y="78.5">www.gaun.co.kr</text>
<text x="380" y="221.1">ISSUES &amp; REVISIONS</text>
<text x="31.7" y="235.6">심 벌</text>
<text x="58.6" y="235.6">내 용</text>
<text x="84.6" y="235.6">수 량</text>
<text x="96.5" y="236.8">1. 감지기 배관 배선</text>
<text x="104.2" y="239.5">F</text>
<text x="115.6" y="239.5">: 16C ( HFIX 2-1.5㎟ )</text>
<text x="42.6" y="241.2">차동식 감지기(2종 스포트형)-LED 부착형</text>
<text x="104.2" y="242.4">F</text>
<text x="115.6" y="242.4">: 16C ( HFIX 4-1.5㎟ )</text>
<text x="42.6" y="251.8">연기식 감지기(1,2종 광전식)-LED 부착형</text>
<text x="42.6" y="246.5">정온식 감지기(1종 스포트형)-LED 부착형</text>
<text x="85.1" y="251.8">1EA</text>
<text x="97.2" y="246.1">: 노출 배관 공사시에는 STEEL 배관으로 시공 할수 있도록 한다.</text>
<text x="42.6" y="257">수동발신기 SET (소화전 상단형)</text>
<text x="42.6" y="267.7">화재 수신반</text>
<text x="42.6" y="273">전원반(중계기)</text>
<text x="42.6" y="278.3">방화셔터 연동 제어반</text>
</g>
<text font-size="1.3" x="33.4" y="251.5">S</text>
<text font-size="1.2" x="277.7" y="141.2">S</text>
<g font-size="1">
<text x="367.7" y="12.4">PROJECT TITLE</text>
<text x="367.7" y="46.9">PROJECT NUMBER</text>
<text x="367.7" y="55.9">DESIGN CONSULTANT</text>
<text x="367.7" y="81.4">NOTES</text>
<text x="367.7" y="150.4">KEY PLAN</text>
<text x="368.6" y="215.2">NO.</text>
<text x="381" y="215.2">D E S C R I P T I O N</text>
<text x="403.5" y="215.2">DATE</text>
<text x="367.7" y="225.4">BUILDING NAME</text>
<text x="367.7" y="234.4">DRAWING TITLE</text>
<text x="367.7" y="262.9">CHECK 1</text>
<text x="367.7" y="258.4">DRAWN</text>
<text x="388.7" y="258.4">SCALE</text>
<text x="367.7" y="267.4">CHECK 2</text>
<text x="388.7" y="267.4">DATE</text>
<text x="367.7" y="271.9">APPR</text>
<text x="367.7" y="276.4">DRAWING NO.</text>
</g>
</svg>
